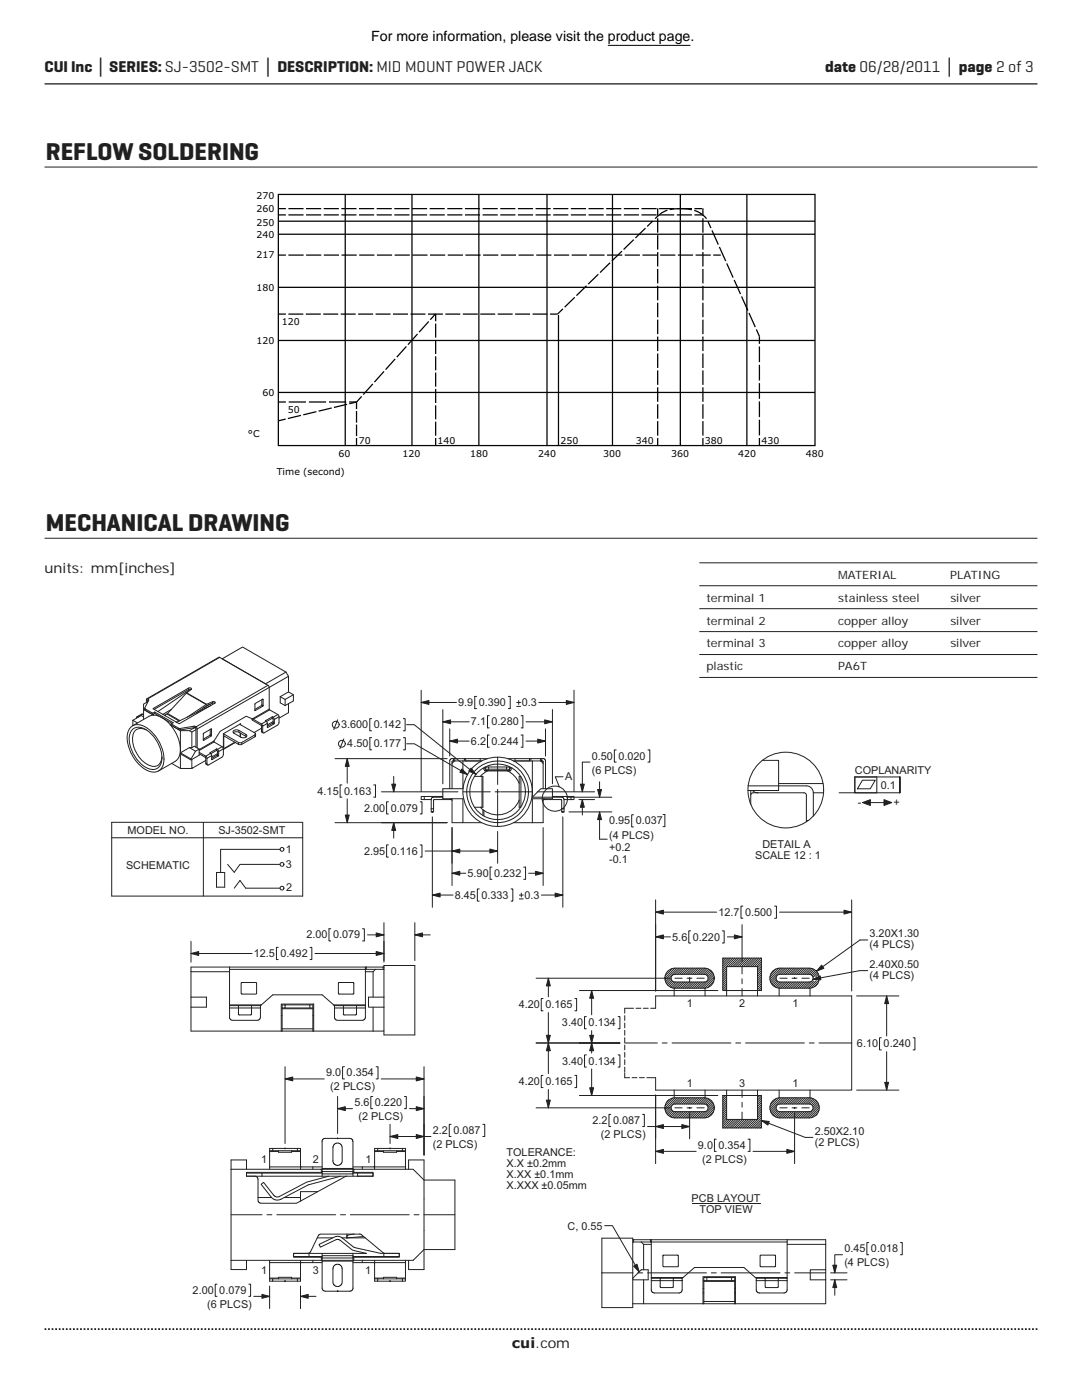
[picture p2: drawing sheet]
<svg xmlns="http://www.w3.org/2000/svg" width="216mm" height="279mm" viewBox="0 0 216 279" stroke-linecap="round" stroke-linejoin="round" font-family="sans-serif">
<path d="M8.9 16.7h198.1" fill="none" stroke="#231f20" stroke-width=".26"/>
<path d="M8.9 265.3h198.1" fill="none" stroke="#231f20" stroke-width=".35" stroke-dasharray=".4 .4 .4 .4 .4 .4" stroke-dashoffset=".7" stroke-linecap="butt"/>
<g fill="none" stroke="#231f20" stroke-width=".2">
<path d="M8.9 33.3h198.1M29.5 139.5l.1 .1M29.5 139.5l-.3 .1v.6M29.5 139.9v.2M29.5 139.8v.1M29.5 139.8l.1 .1M29.6 139.6l.1 .1-.8 1.6v.2M29.6 139.6v.2M37.2 138.3l3.9 2.3M37.2 138.3l-3.8 4.1M37.3 138.3l.9-.7a.3 .3 0 0 0-.2-.4 .3 .3 0 0 0-.4 .1l-7.1 4.1 5.3 3 7.2-4.2-.5-.2-1.3 .6M37.3 138.3l3.9 2.3"/>
<path d="M37.3 138.3h-.1M37.6 137.3v.3l-6.8 4M38 137.7v-.1l-6.5 4.4M38.1 137.6h-.5M43.8 131.2l-14.3 8.3M43.8 131.2l9.7 5.6M43.8 131.2h-.1l-14.4 8.3M44.3 131.5l4.1-2.4 8.7 5M52.3 139.6v1.1M52.4 139.5l.1 .1M52.4 139.5l-1.5 1v1.3M52.5 139.6v1.2"/>
<path d="M53.5 136.8l-14.4 8.3M53.5 136.8l.2 .4-14.4 8.3M55.9 139v1.3l1 .5M55.9 139l1 .6M56.9 139.6v1.2M57.1 134.1l-4.1 2.4M57.1 134.1l.5 .9M57.6 135l-3.9 2.2v4.3M57.6 135v3.1M57.6 138.1l.9 .5v1.3l-1.6 .9M57.6 138.1l-1.7 .9M58.5 138.6l-1.6 1"/>
<path d="M26.1 145.2a2.54 2.54 0 0 1 3.4 .2 7.5 7.5 0 0 1 3.1 7.1 2.12 2.12 0 0 1-3.5 1.1 7.7 7.7 0 0 1-3.6-7.3zM26.5 143.7v1.1M26.5 143.7l.9 .6M26.5 145.5a2.5 2.5 0 0 1 3.2 .5 6.7 6.7 0 0 1 2.5 6.2 2.04 2.04 0 0 1-3.4 .8 6.7 6.7 0 0 1-2.8-6.6zM27.5 143.1h-.2l-.1 .2M27.5 143.1h.1M28.4 142.5l-1.1 .6M28.4 142.5l.2 .1M28.4 142.5l-.9 .6M28.6 141.6l2 1.1M28.6 143.1l-.4-.3-1.7 .9M28.9 141.4v.3"/>
<path d="M28.9 141.5l1.6 .8M28.9 141.5v.2l1.6 .9 .4-.2M29.2 145.7a1.76 1.76 0 0 0-1.9-.1 1.76 1.76 0 0 0-.9 1.7 6 6 0 0 0 3.9 5.6 1.73 1.73 0 0 0 2-1.9M29.5 140l-.9 .5v3.1M30.5 142.3v.3M30.6 142.7a4.8 4.8 0 0 1 3.4 2M30.6 142.7l-.8 .2-3.4 2M30.9 142.1l3.7 2.1-.4 .3M30.9 142.1l-.4 .2M30.9 142.1v.3l1.4 .8M32.3 143.2l2 1.2M32.9 142.7v.1"/>
<path d="M33.3 142.5l2.5 1.4M33.3 142.5l-.4 .2 .1 .2M33.4 142.4l2.5 1.4M33.4 142.4l-.1 .1M34 144.7l2 1.1M34 144.7a7 7 0 0 1 1.8 6.1l-.4 .8-.5 .4-3.3 1.9M34.2 144.5v.3l1.5 .8M34.2 144.5l1.5 .9M34.2 141.6l-1.7 1M34.3 152.4l1.7 1M35 144l.3 .1M35.7 145.4v.2"/>
<path d="M35.7 145.6l.2 .1M35.7 145.4h.2M35.9 145.4v.3M36 153.4h2.3M36 150.2l2.1 1.3M37.8 145.8h-1.8v4.4M37.8 149.2h.5M37.8 149.2l-1.8 1M37.8 145.8l.5 .3M37.8 149.2l1.2 .7-.9 1.6M38.1 151.7l-2.1-1.3v3M38.3 146.1v3.1"/>
<path d="M38.3 149.2l.5-.3 .9 .6M38.3 151.6v1.8l2.8-1.6M38.7 144.9v.3M38.7 145.2l-2.8 .5M38.7 144.9l-2.8 .5M38.7 145.2l.3 .1M38.7 144.9l.3 .1M38.8 145.2l-1 .6M38.9 145.3l.2 .1v3.7M38.9 145v.3M38.9 145l.2 .1M39.1 145.6l-.8 .5"/>
<path d="M39.1 145.1l.2 .4M39.3 145.5v3.8M39.7 149.5v1.2l-1.6 1v-.2M39.7 149.5l-.7 .4M39.7 150.4l1.3 .8 .1 1.1M39.7 150.1l1.4 .8M40.6 147.7v.1M40.7 141.2l.2 .2M41.1 150.9l.2 .4M41.1 152.3l.2 .2M41.1 152.3l.3 .4M41.1 140.6l-3.7 2.5"/>
<path d="M41.2 140.6h-.1M41.3 151.3v1.2M41.7 140.6l-1 .6M41.9 140.5l.2 .3M41.9 140.9l-6.7 3.3M41.9 146.8l.2 .1M41.9 146.8l-1.3 .7M42 146.6l.2 .2M42 145.6v1M42 146.6l-.1 .2M42.1 145.5h.1M42.1 145.5l-1.5 .9v1.4l1.6-1"/>
<path d="M42.2 145.5v1.3M42.2 151.6h.1M42.2 150.8l-.2-.4-.9 .5M42.2 150.8v.7M42.2 150.8l-.9 .5M42.4 140.3h.5M42.4 140v.3M42.4 140.3l-1.1 .5-2.1 1.4M42.7 148.1l-3 1.7M42.7 147.9l-3 1.7M42.7 148.1l1.6 .9M42.8 140.3h.1"/>
<path d="M43.2 149.5l-1.4 .8 .2 .1M43.2 149.5l.2 .1M43.2 149.5v.3M43.2 149.8l-1.1 .6M43.2 149.8l.2 .1v.7M43.3 150.7l.2 .2M43.3 150.7l-1.1 .7M43.4 150.4l-1.2 .7M43.4 150.6l-.1 .1M43.4 150.6l.2 .1M43.4 149.6l.2 .4M43.6 150v.9l-1.4 .6"/>
<path d="M44.3 149l-.9 .6M44.3 149l.3 .4M44.6 146.4l3 1.8M44.6 149.4v1.2l-.3 .5-2.7 1.6h-.2l-.1-.2M44.6 149.4l-1 .6M44.7 147v2.4M44.7 146.9v.1M44.7 146.9l2.9 1.7M46.9 148.1l-2.2 1.3M47 148.2l-2.4 1.4 .1-.2M47.6 148.2v.4M47.6 148.2h.6"/>
<path d="M47.7 145.8l-.2-.1a.89 .89 0 0 0-1 .3l.1 .3 1.5 .8a.7 .7 0 0 0 1.1-.4l-.1-.1M47.7 145.8l1.4 .8M47.7 145.8v.3l1.4 .9M47.7 146.1l-.7-.1-.4 .2M47.8 144.5l3.1 1.8 .1 .2-.1 .2M47.9 146.3v.7M48 144.6v-.2l-3.4 2v3.1M48 146.3v.8M48.2 148.2v.4h-.6M49.1 146.6v.4h.1M50.2 143.4l.2 .4 1.7 1 .1 1.1M50.4 143.5h.1"/>
<path d="M50.4 143.5l-1.3-.6-5.2 3.1-1.2 2.1M50.5 143.5l1.7 1M50.9 146.7l-2.7 1.5M50.9 141.8h.1M50.9 147l-2.7 1.6M50.9 146.7v.3M51 146.5l-.1 .5M52.2 145.3l-1.5 .9M52.2 145.9l.3 .4M52.2 140.8l.2 .2M52.2 140.8l-1.3 .8M52.2 144.5l.9-.5 .2 .3-.9 .6z"/>
<path d="M52.2 145.9l.2 .2M52.3 140.7l-.1 .1M52.3 140.7l.2 .1M52.4 141l-1.5 .8M52.4 144.9v1.2M52.5 140.8l-.1 .2M53.3 145.1l.1 .1M53.7 141.5l.1 .2M53.7 141.5l-3.3 2M54.3 143.3l.2 .2v.7M54.3 143.3l-1.1 .7M54.3 143.1v.2"/>
<path d="M54.3 143.1l-1.4 .8 .2 .1M54.3 143.1l.2 .1M54.4 144.3l.3 .2M54.4 144.3l-1.1 .7M54.5 144l-1.2 .7M54.5 144.2l-.1 .1M54.5 144.2l.2 .1M54.5 143.2l.2 .4M54.7 143.6v.8l-1.3 .8-.1-.8M55.4 142.6l.3 .4M55.4 142.6l-1.6-.9-3.3 1.8M55.4 142.6l-.9 .6"/>
<path d="M55.7 143v1.2l-.3 .5-2.7 1.6h-.2l-.1-.2M55.7 143l-1 .6M57.6 140.4v1.8l-1.9 1.1M84.7 159h3.7M84.7 159h-.7v.6h.7M84.7 159.6h1.3M84.7 159v.6M86 159.6v1.8M88.4 159.1h-2l-.3 .2-.1 .3M90.1 159.4l-.4 .2M90.2 159.4v4.8h5.9M90.2 159.7l-.1-.1h-3.5l-.1 1.8h-.5"/>
<path d="M90.5 151.4h-.5l-.3 .3v5.7M90.5 151.4h.3M90.5 151.4v.5M90.7 151.9l-.5 .4M90.8 151.4h1.9M90.8 151.4v.5M92.4 151.9v5.5h-4v2h4v4.8M92.9 151.4h-.2v.5M92.9 151.4v.5M92.9 151.4h4.4M94.7 154.9h1.7v6.2h-1.7M95.8 151.4v.5"/>
<path d="M96.1 151.9h-5.9v5.5M96.2 154.9v6.2M96.4 153.3l.4 .5M96.7 153.2l.1 .1M96.8 153.3h.1M96.8 153.8h5M96.9 153.2l-.1 .1M96.9 153.6l-.1 .2M97.3 153.8l-1.4 1.1M97.5 153.1h3.6M97.5 153.5l-.6 .1M97.5 153.5h3.6"/>
<path d="M97.5 153.5v-.4h-.4l-.2 .1v.4M101.1 153.5l.6 .1M101.2 153.8a4.6 4.6 0 0 1 2.4 2.5M101.3 151.4h4.4M101.7 153.6l.1 .2h-5M101.7 153.2l.1 .1M101.7 153.2l-.6-.1v.4M101.7 153.2v.4M101.8 153.3h.1M101.9 153.2l-.1 .1M102.2 153.3l-.4 .5M102.5 151.9h3.7"/>
<path d="M102.8 151.4v.5M103.6 159.7a4.6 4.6 0 0 1-7 2M103.9 154.9h-.3v6.2h.3M103.9 155v6M105.7 151.4h.2M105.7 151.4v.5M105.9 151.4h1.9M105.9 151.4v.5M106.2 159.1l1.7-1.7h2.3v2h-4v4.8M106.2 158v1.1M106.2 159.1h6l.3 .2v.3M107.8 151.4h.3"/>
<path d="M107.8 151.4v.5M107.9 151.9l.5 .4M107.9 151.9h-1.7v6.1M108.1 151.9l.3 .1v5.4M108.1 151.4l.5 .1 .2 .4v5.5M108.1 151.4v.5h-.2M108.4 159.4v4.8h-5.9M108.4 159.7l.1-.1h3.5l.1 1.8M108.5 159.4l.3 .2M110.2 159h3.7M112.5 159.6v1.8M112.5 159.6h1.4"/>
<path d="M113.9 159h.6v.6h-.6zM149.3 156.8h11.6a1.39 1.39 0 0 1 1.4 1.4M149.8 158.7l.2-.4 .3-.1 10.4 .1 .2 .4v5.3M149.8 157.8v2.7M150.2 157.8l.5 .3 .5 .1M152.1 151.7h3.3v6.1h-6.2M155.4 156.4h8.8M162.3 158.2h2M162.3 158.2v4.7M22.3 164.1h38.1v14.7h-38.1zM22.3 167.2h38.1M40.6 164.1v14.7"/>
<path d="M43.2 174.1h1.6v3h-1.6zM46.7 177.3l1.2-1.6 1.1 1.6h6.9M55.9 169.5h-11.9v4.6M55.9 172.5h-8l-1.2 1.6-1.3-1.6M86 161.4v.6h.5v-.6M95.9 161.1l.5 .5M96.4 161.6l.2 .2v1M96.4 161.6v1.1M112.1 161.4v.6h.4v-.6M112.1 161.4h.4M130.8 179.6v18.2M160.9 163.8h.4"/>
<path d="M169.9 179.6v18.2M38.1 193.9h7.7M38.1 199h3.1v2h-3.1M45.8 193.5h30.8M45.8 193h27.1v7.7M45.8 193v.5M45.8 193.5v7.2M45.8 193h-7.7v12.8h36.3M48.2 196.1h2.9v2.3h-2.9zM67.5 196.2l.1 2.2 3-.1-.1-2.2h-2.9l-.1 .1M72.9 193.9h1.5M72.9 193h3.5"/>
<path d="M73.1 193v.5M74.4 193.9v5.1M74.9 193.5l-.5 .4M76.4 193h.2M76.4 193v.5M76.6 199h-3.1v2h3.1M107 195.2h26.7M108.4 199.3h-.4v2.4h.4M109.4 195.2v3.7M114.7 199.3h.4v2.4h-.4M115.6 197.7h27.6M118.1 197.7v4.8"/>
<path d="M130.8 182h12.2M130.8 187h3M132.6 195.2l.1 .1M132.7 195.2v.1M132.7 195.2l-.1 .1M133.2 193.9l.5-.4 1-.3h5.8a2 2 0 0 1 2 2 2 2 0 0 1-2 2h-5.8a2 2 0 0 1-1.9-1.2 2 2 0 0 1 .4-2.1zM133.9 195.3l-.9 .9M134 195.6l-.9 .9M134.1 194.7l.6-.3h5.8a.77 .77 0 0 1 .8 .8 .77 .77 0 0 1-.8 .8h-5.8a.77 .77 0 0 1-.7-.5 .77 .77 0 0 1 .1-.8zM134.2 193.3l-1.5 1.4M134.2 195.8l-.8 .9M134.5 196l-.9 .9"/>
<path d="M134.5 197.2v1.6M134.7 195.2h1.4M134.7 193.2l-2 2M134.9 196l-1 1M135.1 193.2l-2.4 2.4M135.4 196l-1.2 1.2M135.5 193.2l-2.7 2.7M135.8 196l-1.2 1.2M136 193.2l-1.3 1.2M136.2 196l-1.2 1.2M136.4 193.2l-1.2 1.2M136.7 196l-1.3 1.2"/>
<path d="M136.8 193.2l-1.2 1.2M137.1 195.2h1M137.1 196l-1.2 1.2M137.3 193.2l-1.3 1.2M137.5 196l-1.2 1.2M137.6 195.2l.1 .1M137.6 195.2v.8M137.7 195.2l-.2 .1M137.7 193.2l-1.2 1.2M137.8 185.8h-.4v2.4h.4M138 196l-1.3 1.2M138.1 193.2l-1.2 1.2"/>
<path d="M138.4 196l-1.2 1.2M138.6 193.2l-1.3 1.2M138.8 196l-1.2 1.2M139 193.2l-1.2 1.2M139.1 195.2h1.4M139.2 196l-1.2 1.2M139.4 193.2l-1.2 1.2M139.7 196l-1.2 1.2M139.9 193.2l-1.3 1.2M140.1 196l-1.2 1.2M140.3 193.2l-1.2 1.2M140.6 196l-1.3 1.2"/>
<path d="M140.7 197.2v1.6M140.7 193.2l-1.2 1.2M141.1 193.3l-1.2 1.1M141.4 193.4l-1 1M141.7 193.6l-1 .9M141.9 193.8l-.9 .8M142.1 194l-.9 .9M142.3 194.2l-1 1M142.4 194.6l-2.6 2.6M142.4 195.8l-1.3 1.3M142.5 195.2h.1M142.5 195.2l.1 .1"/>
<path d="M142.5 194.9l-2.3 2.3M142.5 195.2l-1.9 2M142.6 195.2l-.1 .1M144.1 185.8h.4v2.4h-.4M144.2 191.2h7.7v6.5h-7.7zM144.5 191.2l-.3 .2M144.9 191.2l-.7 .7M145 193.3l-.8 .7M145 193.7l-.8 .8M145 194.1l-.8 .8M145 194.6l-.8 .7M145 195l-.8 .8"/>
<path d="M145 195.4l-.8 .8M145 195.9l-.8 .7M145 196.3l-.8 .8M145 196.7l-.8 .8M145 197.2l-.5 .5M145 197.6l-.1 .1M145 198.8v-5.9h6.2v5.9M145.1 187h3M145.3 191.2l-1.1 1.1M145.8 191.2l-1.6 1.5M146.2 191.2l-2 2M146.6 191.2l-2.4 2.4"/>
<path d="M147.1 191.2l-1.7 1.7M147.5 191.2l-1.7 1.7M147.9 191.2l-1.7 1.7M148.1 184.5v7.4M148.1 192.9v1.5M148.1 195.3v1M148.1 197.3v1.5M148.2 180.8h-.3v2.5h.3M148.3 191.2l-1.6 1.7M148.8 191.2l-1.7 1.7M149.2 191.2l-1.7 1.7M149.6 191.2l-1.6 1.7"/>
<path d="M150.1 191.2l-1.7 1.7M150.5 191.2l-1.7 1.7M150.9 191.2l-1.7 1.7M151.4 191.2l-1.7 1.7M151.8 191.2l-1.7 1.7M151.9 191.5l-1.4 1.4M151.9 192l-.9 .9M151.9 192.4l-.8 .8M151.9 192.8l-.8 .8M151.9 193.3l-.8 .7M151.9 193.7l-.8 .8M151.9 194.1l-.8 .8"/>
<path d="M151.9 194.6l-.8 .7M151.9 195l-.8 .7M151.9 195.4l-.8 .8M151.9 195.8l-.8 .8M151.9 196.3l-.8 .7M151.9 196.7l-.8 .8M151.9 197.1l-.5 .6M151.9 197.6l-.1 .1M154.1 193.9l.5-.4 1-.3h5.9a2 2 0 0 1 2 2 2 2 0 0 1-2 2h-5.9a2 2 0 0 1-1.8-1.2 2 2 0 0 1 .3-2.1zM154.6 180.8h.3v2.5h-.3M154.8 193.4l-1 1M154.9 195.1l-1.1 1"/>
<path d="M154.9 195.5l-.9 .9M155 194.7l.6-.3h5.9a.77 .77 0 0 1 .7 .8 .77 .77 0 0 1-.7 .8h-5.9a.77 .77 0 0 1-.7-.5 .77 .77 0 0 1 .1-.8zM155.1 195.7l-.9 .9M155.3 195.9l-.9 .9M155.4 193.2l-1.8 1.8M155.5 197.2v1.6M155.5 182h14.4M155.6 195.2h1.5M155.7 196l-1 1M155.9 193.2l-2.3 2.2M156.1 196l-1.1 1.1M156.3 193.2l-2.6 2.6"/>
<path d="M156.5 196l-1.2 1.2M156.7 193.2l-1.2 1.3M157 196l-1.3 1.2M157.1 193.2l-1.2 1.2M157.4 196l-1.2 1.2M157.6 193.2l-1.3 1.2M157.8 196l-1.2 1.2M158 193.2l-1.2 1.2M158 195.2h1M158.3 196l-1.3 1.2M158.5 193.2l-1.3 1.2M158.5 195.2l.1 .1"/>
<path d="M158.5 195.2v.1M158.6 195.2l-.1 .1M158.7 196l-1.2 1.2M158.9 193.2l-1.2 1.2M159.1 196l-1.2 1.2M159.3 193.2l-1.2 1.2M159.6 196l-1.3 1.2M159.7 193.2l-1.2 1.2M160 196l-1.2 1.2M160 195.2h1.5M160.2 193.2l-1.3 1.2M160.4 196l-1.2 1.2"/>
<path d="M160.6 193.2l-1.2 1.2M160.9 196l-1.3 1.2M161 193.2l-1.2 1.2M161.3 196l-1.2 1.2M161.5 193.2l-1.3 1.2M161.6 197.2v1.6M161.8 195.9l-1.3 1.3M161.9 193.3l-1.2 1.1M162.2 193.3l-1.1 1.1M162.2 195.5h.1M162.3 195.8l-1.4 1.4M162.5 193.5l-1 .9"/>
<path d="M162.8 193.7l-.9 .9M162.9 195.7l-1.5 1.5M163 193.9l-.9 .9M163.1 194.1l-.9 .9M163.2 196.3l-.7 .6M163.3 194.4l-.5 .5M163.4 195.6l-1.6 1.6M163.4 194.7l-.1 .1M170.9 198.8h8.5M176.9 198.8v7.9M45.8 200.7v.5M45.8 201.2h6.2"/>
<path d="M45.8 200.5h6.3l-.1 .2M45.8 201.2v1.9l.2 .4 .4 .1h5.2l.4-.5v-1.9M47.6 200.7h2.6M50.2 200.7v1.7l-.2 .2-2.4-.1v-1.8h-1.8M50.2 200.7h1.8v.5M52.1 200.5l2.3-2h9.9l2.3 2M56.1 205.8v-5.4h6.5v5.4M56.1 202.7h.2M56.3 200.5h.6v.7h-.6zM56.3 201.3h6.1M56.3 205.3h6.1M56.3 205.3v.5"/>
<path d="M56.3 201.2v4.1M56.9 200.5h4.9v.7M56.9 201.2h4.9M61.8 200.5h.6v4.8M61.8 201.2h.6M62.4 205.3v.5M62.4 202.7h.2M66.6 200.5l.2 .2M66.6 200.5h6.3M66.8 200.7h1.7v1.7M66.8 200.7v.5M66.8 201.2h6.1"/>
<path d="M66.8 201.2v1.9l.2 .4 .4 .1h5.1l.4-.5v-1.9M68.5 200.7h2.6M71.1 200.7v1.8l-2.4 .1-.2-.2M71.1 200.7h1.8v.5M74.4 201v4.8M76.6 201v-8.3h6.2v13.8h-6.2v-.7M76.6 201v4.8h-2.2M107 208.2h16.7M108.4 214.6h-.4v2.5h.4M109.4 202.1v12.2M109.4 217.4v3.7M114.7 214.6h.4v2.5h-.4"/>
<path d="M115.6 218.6h27.6M117 202.9h-.4v2.4h.4M117 210.5h-.4v2.5h.4M118.1 205.7v4.5M118.1 213.3v5.3M123.3 202.9h.4v2.4h-.4M123.3 210.5h.4v2.5h-.4M124.7 208.2h6.5M124.7 202.7v1M124.7 204.2v.9M124.7 205.6v1M124.7 207.1v1"/>
<path d="M124.7 208.6v.9M124.7 210v1M124.7 211.5v1M124.7 213v.9M124.7 214.1v1h.9M126.1 215.1h1M126.4 201.2h-1.7v1M126.9 201.2h1M127.6 215.1h1M128.4 201.2h1M129.8 201.2h1M130.8 218.5v13.7"/>
<path d="M130.8 201.2v-2.4h39.1v18.8h-39.1v-2.5h-1.7M132.1 208.2h1M133.2 219.8l.5-.4 .6-.3h6.2a2.01 2.01 0 0 1 2 2 2.01 2.01 0 0 1-2 2h-5.8a2.01 2.01 0 0 1-1.9-1.2 2.01 2.01 0 0 1 .4-2.1zM133.5 219.5l-.4 .4M134.1 208.2h11.7M134.3 219.1l-1.6 1.6M134.5 217.6v1.5M134.7 219.1l-2 2.1v-.2M135.2 219.1l-2.5 2.4M135.6 219.1l-1.4 1.4M136 219.1l-1.2 1.2M136.5 219.1l-1.3 1.2"/>
<path d="M136.9 219.1l-1.2 1.2M137.3 219.1l-1.2 1.2M137.8 219.1l-1.3 1.2M138.2 219.1l-1.2 1.2M138.6 219.1l-1.2 1.2M139.1 219.1l-1.3 1.2M139.5 219.1l-1.2 1.2M139.9 219.1l-1.2 1.2M140.4 219.1l-1.3 1.2M140.7 217.6v1.5M140.8 219.1l-1.2 1.2M141.1 219.2l-1.1 1.1"/>
<path d="M141.4 219.3l-1 1M141.7 219.5l-.9 .9M141.9 219.7l-.8 .8M142.1 219.9l-.9 .9M144.3 218.6l-.1 .1M144.7 218.6l-.5 .5M145 218.8l-.8 .7M145 219.2l-.8 .8M145 219.6l-.8 .8M146.8 208.2h1M148.1 217.6v1.4M148.1 220v1"/>
<path d="M148.8 208.2h11.7M151.2 217.6v5.8h-6.2v-5.8M151.2 218.6l-.1 .1M151.6 218.6l-.5 .5M151.9 218.8l-.8 .7M151.9 219.2l-.8 .8M151.9 219.6l-.8 .8M154.1 219.8l.5-.4 .7-.3h6.2a2.01 2.01 0 0 1 2 2 2.01 2.01 0 0 1-2 2h-5.9a2.01 2.01 0 0 1-1.8-1.2 2.01 2.01 0 0 1 .3-2.1zM154.9 219.2l-1.2 1.2M155.5 217.6v1.5l-1.9 1.8M155.9 219.1l-2.3 2.3M156.3 219.1l-2.6 2.6"/>
<path d="M156.8 219.1l-1.3 1.2M157.2 219.1l-1.2 1.2M157.6 219.1l-1.2 1.2M158.1 219.1l-1.3 1.2M158.5 219.1l-1.2 1.2M158.9 219.1l-1.2 1.2M159.4 219.1l-1.3 1.2M159.8 219.1l-1.2 1.2M160.2 219.1l-1.2 1.2M160.7 219.1l-1.3 1.2M161.1 219.1l-1.2 1.2M161.5 208.2h1"/>
<path d="M161.5 219.1l-1.2 1.2M161.6 217.6v1.5M161.9 219.1l-1.2 1.2M162.2 219.3l-1 1M162.5 219.4l-.9 .9M162.8 219.6l-.9 .9M163 219.8l-.9 .9M163.4 208.2h6.5M170.9 217.6h8.5M175.9 207.1h-.4v2.4h.4M176.9 209.9v7.7M182.2 207.1h.4v2.4h-.4"/>
<path d="M46.1 233.4h18v.6h-14.9v.7h1.8l.4 .4 .1 4.5 .3 .4 7.2 .1 9.9-5.3 5.5-.1v-.7h-3.8v-.6h11.8l2.2 2.1v17.9h-3.1v-1.9M49.2 233.4v-1.9h-3.1v21.9h3.1v-1.9M51.5 239h2.7M52.3 234.1v.6M53.8 229.7h.6M53.8 229.7v.1M53.8 232.9h6.2v.5M53.8 232.9v.5M53.8 229.8h1.8M53.8 229.8v3.1M54.4 229.2h-.6v.5M54.4 229.2v.5"/>
<path d="M54.4 229.2h4.9M54.4 229.7h4.9M55.6 229.7v.1M56.7 239h3.3v.7M58.2 229.7v.1h1.8M58.2 229.8v.2h-2.6v-.2M59.3 229.2h.7v.5M59.3 229.7h.7M59.3 229.2v.5M60 229.7v.1M60 229.8v3.1M60 232.7l.1 .2h4.2"/>
<path d="M62.4 232.9v.5M63.4 237.8h-3.4v1.2M64.1 234h.2M64.1 233.4h6.5M64.3 234.3h6.1M64.3 233.8h6.1M64.3 234.3v.4M64.3 233.8v.5M64.3 233.2h6.1M64.3 233.2v.6M64.3 227.8v5.4M64.3 234.1h-15.1v.6h20"/>
<path d="M65.6 234.7l-4.2 1.2-6.1 3-.7-.3-2-2.6-.5 .4 2 2.5M66.7 228.4l.4-.3h.5l.4 .3 .3 .5v2.9l-.2 .5-.6 .3-.7-.2-.4-.6v-2.9zM68 234.7l-6.5 1.8-5.6 2.9h-1l-.8-.5M69.8 227.2l.4 .2 .2 .4v5.4M69.8 227.2h-5.1l-.3 .2-.1 .4M70.4 234.3v.4M70.4 233.8v.5M70.4 233.2v.6M70.4 234.1h4v.6h-3v-.6M70.4 234h.2M70.4 232.9h1.9M74.7 229.7h.7"/>
<path d="M74.7 229.8v3.1M74.7 229.7v.1M74.7 232.9v.5M74.7 232.9h6.2M74.7 229.8h1.8M74.7 232.7l-.1 .2h-2.3v.5M75.4 229.2h-.7v.5M75.4 229.2v.5M75.4 229.2h4.9M75.4 229.7h4.9M76.5 229.7v.1M79.1 229.8v.2h-2.6v-.2"/>
<path d="M79.1 229.7v.1h1.8M80.3 229.2v.5h.6M80.3 229.2h.6v.5M80.9 229.8v3.1M80.9 229.7v.1M80.9 232.9v.5M81.5 233.4v-1.9h3.1v4h6.2v13.9h-6.2l-2.2 2.1h-36.3M107 221.1h26.7M121.9 222.4h-.4v2.4h.4M128.2 222.4h.4v2.4h-.4M129.2 224.8h8.4M130.8 229.8h8.1"/>
<path d="M132.6 221l.1 .2M132.7 221l-.1 .2M133.9 221.2l-.9 1M134 221.5l-.8 .9M134.1 220.6l-1.3 1.3M134.1 220.6l.6-.3h5.8a.77 .77 0 0 1 .8 .8 .77 .77 0 0 1-.8 .8h-5.8a.77 .77 0 0 1-.7-.5 .77 .77 0 0 1 .1-.8zM134.2 221.7l-.8 .9M134.6 221.9l-1 .9M134.7 221.1h1.4M135 221.9l-1.1 1M135.4 221.9l-1.2 1.1M135.9 221.9l-1.3 1.2"/>
<path d="M136.3 221.9l-1.2 1.2M136.7 221.9l-1.2 1.2M137.1 221.1h1M137.1 221.9l-1.2 1.2M137.6 221l.1 .2M137.6 221.9l-1.3 1.2M137.6 221v.2M137.6 222.1v5.2M137.6 221l-.1 .2M138 221.9l-1.2 1.2M138.4 221.9l-1.2 1.2M138.9 221.9l-1.3 1.2"/>
<path d="M139.1 221.1h1.4M139.3 221.9l-1.2 1.2M139.7 221.9l-1.2 1.2M140.2 221.9l-1.3 1.2M140.6 221.9l-1.2 1.2M142.3 220.2l-1 1M142.4 221.8l-1.2 1.2M142.4 220.5l-2.6 2.6M142.5 221.1h.1M142.5 221l.1 .2M142.5 220.8l-2.3 2.3M142.5 221v.2"/>
<path d="M142.5 221.2l-1.8 1.9M142.6 221l-.1 .2M142.9 227.4h-.3v2.4h.3M145 220.1l-.8 .7M145 220.5l-.8 .8M145 220.9l-.8 .8M145 221.4l-.8 .7M145 221.8l-.8 .8M145 222.2l-.8 .8M145 222.7l-.8 .7M145 223.1l-.8 .8M145.1 223.4l-.9 .9"/>
<path d="M145.6 223.4l-1.4 1.3M146 223.4l-1.7 1.7M146.4 223.4l-1.7 1.7M146.8 223.4l-1.7 1.7M147.3 223.4l-1.7 1.7M147.7 223.4l-1.7 1.7M148.1 221.9v1.5M148.1 223.4l-1.6 1.7M148.6 223.4l-1.7 1.7M149 223.4l-1.7 1.7M149.3 227.4h.3v2.4h-.3M149.4 223.4l-1.7 1.7"/>
<path d="M149.9 223.4l-1.7 1.7M150.3 229.8h8.2M150.3 223.4l-1.7 1.7M150.7 223.4l-1.7 1.7M151.9 224l-1.1 1.1M151.9 220.1l-.8 .7M151.9 220.5l-.8 .8M151.9 220.9l-.8 .8M151.9 221.4l-.8 .7M151.9 221.8l-.8 .7M151.9 222.2l-.8 .8M151.9 222.6l-2.4 2.5"/>
<path d="M151.9 223.1l-2 2M151.9 223.5l-1.6 1.6M151.9 224.4l-.7 .7M151.9 224.8l-.3 .3M151.9 225.1v-6.5h-7.7v6.5h7.7M154.8 221l-.9 1M154.9 221.4l-.9 .9M155 220.6l.6-.3h5.9a.77 .77 0 0 1 .7 .8 .77 .77 0 0 1-.7 .8h-5.9a.77 .77 0 0 1-.7-.5 .77 .77 0 0 1 .1-.8zM155.1 221.6l-.9 .9M155.4 221.8l-1 .9M155.6 221.1h1.5M155.7 221.9l-1 1"/>
<path d="M156.2 221.9l-1.2 1.1M156.6 221.9l-1.2 1.2M157 221.9l-1.2 1.2M157.5 221.9l-1.3 1.2M157.9 221.9l-1.2 1.2M158 221.1h1M158.3 221.9l-1.2 1.2M158.5 221l.1 .2M158.5 221v.2M158.5 222.1v10.1M158.6 221l-.1 .2M158.8 221.9l-1.3 1.2"/>
<path d="M159.2 221.9l-1.2 1.2M159.6 221.9l-1.2 1.2M160 221.1h1.5M160.1 221.9l-1.3 1.2M160.5 221.9l-1.3 1.2M160.9 221.9l-1.2 1.2M161.4 221.9l-1.3 1.2M162 221.7l-1.4 1.4M163 222.3l-.3 .4M163.2 220l-1 1M163.3 220.3l-1.2 1.3M163.4 220.7l-2.4 2.4"/>
<path d="M163.4 221.5l-1.5 1.6M163.5 221l-2.1 2.1M53.8 255.2h.6M53.8 255.2v.5h.6v-.5M53.8 255.1h1.8v.1M53.8 255.1v.1M53.8 251.5v.5M53.8 252v3.1M53.8 252h6.2M54.4 255.7h4.9M54.4 255.2h4.9M58.2 255.1v-.2h-2.6v.2"/>
<path d="M58.2 255.1v.1M58.2 255.1h1.8M59.3 255.2h.7M59.3 255.2v.5M60 255.2v.5h-.7M60 251.5v.5M60 252v3.1M60 255.1v.1M61.7 250.1v.7M62.4 251.5v.5h-2.3l-.1 .1M62.4 252h1.9M63.3 247h3.1"/>
<path d="M64.1 250.9h.2M64.1 250.9v.6M64.3 250.1h-5.7v.7h5.7M64.3 251.1h6.1M64.3 251.1v6.1l.2 .3 .4 .2M64.3 251.7h6.1M66.7 252.6l.4-.3h.5l.4 .3 .3 .4v3l-.2 .4-.6 .3-.7-.1-.4-.6v-3zM68.3 247h.9M69.2 247h.1M69.2 246.3v.7M69.2 246.9v.2M69.3 247h3.6"/>
<path d="M70.4 251.1v6.1l-.1 .2-.5 .3h-4.9M70.4 250.6h-6.1v.5M70.4 250.1h-6.1v.5M70.4 250.1v.5M70.4 250.6v.5M70.4 250.8h9.3v-.7h-3.1v.7M70.4 250.9h.2M70.4 252h1.9M70.6 250.9v.6M70.6 250.9h9.1v-.8h-3.1l-4.5-3.7-.4-.1h-7.8l-.4 .3-1.7 3.4-.3 .1h-2.9v.8h5.5M70.7 246.3l-1.2 .2-.3 .4M70.8 249l-.3-.1-2.2-1.9-.8-.3-.7 .1-3.1 1.6 .2 .5 3.1-1.5h.5l3 2.1 2.6 .6h-2.7"/>
<path d="M70.8 249l5.2 1.1h.6M72.3 251.5v.5h2.3l.1 .1M72.6 246.8l-3.3 .2M74.7 255.2h.7M74.7 255.2v.5h.7v-.5M74.7 252v3.1M74.7 255.1h1.8v.1M74.7 255.1v.1M74.7 251.5v.5M74.7 252h6.2M75.4 255.7h4.9M75.4 255.2h4.9"/>
<path d="M79.1 255.1v-.2h-2.6v.2M79.1 255.1v.1M79.1 255.1h1.8M80.3 255.2h.6M80.3 255.2v.5M80.9 252v3.1M80.9 255.2v.5h-.6M80.9 255.1v.1M80.9 251.5v.5M126.3 255.1l1.7-1.7h1.3v2h-3zM126.3 247.4v-.3h-6.2v13.9h6.2v-5.6M126.4 247.4h-.1v.5"/>
<path d="M126.4 247.4h38.4v12.8h-38.5M126.4 247.4v.5M128 247.9h2v7.2M128 247.9l.4 .4M128 247.9h-1.7v7.2M128.4 248.3h1.6M128.4 248.3v5.1M128.4 255.4v4.8M129.8 247.4v.5M130 255h6.3l-.2 .1M130 247.4v.5h27.1M130 255.6v2l.2 .3 .4 .1h5.1l.4-.4v-2"/>
<path d="M130 255.1v.5h4.3v1.3h-2.5l-.1-1.8zM131.7 255.1h2.6M132.3 250.6l3-.1v2.3h-3zM134.3 255.1h1.8v.5h-1.8zM136.3 255l2.3-2h9.8l2.3 2M140.3 257.1h.1M140.3 258h.1M140.4 259.7v.5M140.4 255.7h6.2M140.4 255.6v4.1M140.4 259.7h6.2M140.4 255.6h.6"/>
<path d="M141 255h-.6v.6M141 255v.6M141 255h5M141 255.6h5M146 255h.6v.6h-.6zM146.6 259.7v.5M146.6 255.6v4.1M146.6 257.1h.1M146.6 258h.1M150.9 255.1l-.2-.1h6.4v.1M150.9 255.6v2l.2 .3 .4 .1h5.2l.3-.4 .1-2M150.9 255.6v-.5h1.8v1.8l2.4 .1 .2-.2v-1.7h1.8v.5"/>
<path d="M150.9 255.6h6.2M151.7 250.6v2.2l3-.1v-2.2h-2.9l-.1 .1M152.7 255.1h2.6M157.1 247.9v7.1M157.1 248.3h7.7M157.1 247.4v.5M164.8 253.4h-3.1v2h3.1M140.3 260.2v-5.4h6.4v5.4"/>
<circle cx="99.3" cy="158" r="5.5"/>
<circle cx="99.3" cy="158" r="6.9"/>
<circle cx="99.3" cy="158" r="6.2"/>
<circle cx="156.8" cy="157.7" r="7.6"/>
<circle cx="56.3" cy="169.5" r=".38"/>
<circle cx="56.3" cy="177.3" r=".38"/>
<circle cx="56.3" cy="172.5" r=".38"/>
</g>
<g fill="none" stroke="#010202" stroke-width=".25">
<path d="M55.5 38.8h107.1v50.1h-107.1zM68.9 38.8v50.1M82.2 38.8v50.1M95.6 38.8v50.1M109.1 38.8v50.1M122.2 38.8v50.1M135.7 38.8v50.1M149 38.8v50.1M55.5 50.9h1.5M55.5 42.9h1.5M55.5 41.6h1.5M55.5 44.1h107.1"/>
<path d="M55.5 57.3h107.1M55.5 46.7h107.1M130.2 44.1l-1.1 1.1M131.2 41.6v1.5M138.6 42.9h1.5M138.6 41.6h1.5M140.3 41.6v1.5M141.2 44.1l.7 1.4M142.3 50.9h1.5M55.5 78.3h107.1M55.5 67.9h107.1M55.5 62.7h1.5"/>
<path d="M72.2 79.1l-1 1.1M86.9 62.7l-1 1.1M86.9 62.6v1.5M111.4 62.9v26M112.3 61.6l-1 1.1h-1.5M150.9 65.7l.6 1.4v1.5M55.5 80.2h1.5M57 83.6l-1.5 .4M69.7 80.2h1.5M71.1 80.2v1.5M71.1 87.4v1.5M71.2 80.2l-1.5 .4"/>
<path d="M86.9 87.4v1.5M131.2 87.4v1.5M140.3 87.4v1.5M151.5 87.4v1.5"/>
</g>
<path d="M131.2 43.5v43.7M140.3 43.5v43.7M85.5 64.2l-13.2 14.7" fill="none" stroke="#010202" stroke-width=".25" stroke-dasharray="2.9 .5" stroke-linecap="butt"/>
<path d="M57.4 83.5l12.1-2.9" fill="none" stroke="#010202" stroke-width=".25" stroke-dasharray="2.7 .5" stroke-linecap="butt"/>
<path d="M57.6 80.2h11.8" fill="none" stroke="#010202" stroke-width=".25" stroke-dasharray="3.4 .6" stroke-linecap="butt"/>
<path d="M142.1 46l8.7 19.5M151.5 69.1v18.1" fill="none" stroke="#010202" stroke-width=".25" stroke-dasharray="3.1 .5" stroke-linecap="butt"/>
<path d="M128.8 45.5l-16.3 16M86.9 64.6v22.6" fill="none" stroke="#010202" stroke-width=".25" stroke-dasharray="2.8 .5" stroke-linecap="butt"/>
<path d="M57.5 42.9h80.8M57.5 41.6h80.8M57.5 50.9h84.6M130.7 43.6a5.7 5.7 0 0 1 5-2M141 43.6a6 6 0 0 0-5.3-2M57.5 62.7h52" fill="none" stroke="#010202" stroke-width=".25" stroke-dasharray="3 .5" stroke-linecap="butt"/>
<path d="M71.1 82v5.2" fill="none" stroke="#010202" stroke-width=".25" stroke-dasharray="2.3 .4" stroke-linecap="butt"/>
<path d="M130.8 229.8l1.6-.4v.8z" fill="#231f20"/>
<path d="M130.8 229.8l1.6-.4v.8z" fill="none" stroke="#231f20" stroke-width=".2"/>
<path d="M157 229.4l1.5 .4-1.5 .4z" fill="#231f20"/>
<path d="M157 229.4l1.5 .4-1.5 .4z" fill="none" stroke="#231f20" stroke-width=".2"/>
<path d="M130.8 182l1.6-.4v.8z" fill="#231f20"/>
<path d="M130.8 182l1.6-.4v.8z" fill="none" stroke="#231f20" stroke-width=".2"/>
<path d="M168.4 181.6l1.5 .4-1.5 .4z" fill="#231f20"/>
<path d="M168.4 181.6l1.5 .4-1.5 .4z" fill="none" stroke="#231f20" stroke-width=".2"/>
<path d="M109 206.6h.8l-.4 1.6z" fill="#231f20"/>
<path d="M109 206.6h.8l-.4 1.6z" fill="none" stroke="#231f20" stroke-width=".2"/>
<path d="M109.4 195.2l.4 1.6h-.8z" fill="#231f20"/>
<path d="M109.4 195.2l.4 1.6h-.8z" fill="none" stroke="#231f20" stroke-width=".2"/>
<path d="M109.4 208.2l.4 1.5h-.8z" fill="#231f20"/>
<path d="M109.4 208.2l.4 1.5h-.8z" fill="none" stroke="#231f20" stroke-width=".2"/>
<path d="M109 219.5h.8l-.4 1.6z" fill="#231f20"/>
<path d="M109 219.5h.8l-.4 1.6z" fill="none" stroke="#231f20" stroke-width=".2"/>
<path d="M130.8 187l1.6-.4v.8z" fill="#231f20"/>
<path d="M130.8 187l1.6-.4v.8z" fill="none" stroke="#231f20" stroke-width=".2"/>
<path d="M146.5 186.6l1.6 .4-1.6 .4z" fill="#231f20"/>
<path d="M146.5 186.6l1.6 .4-1.6 .4z" fill="none" stroke="#231f20" stroke-width=".2"/>
<path d="M118.1 197.7l.3 1.5h-.7z" fill="#231f20"/>
<path d="M118.1 197.7l.3 1.5h-.7z" fill="none" stroke="#231f20" stroke-width=".2"/>
<path d="M117.7 206.6h.7l-.3 1.6z" fill="#231f20"/>
<path d="M117.7 206.6h.7l-.3 1.6z" fill="none" stroke="#231f20" stroke-width=".2"/>
<path d="M118.1 208.2l.3 1.5h-.7z" fill="#231f20"/>
<path d="M118.1 208.2l.3 1.5h-.7z" fill="none" stroke="#231f20" stroke-width=".2"/>
<path d="M117.7 217.1h.7l-.3 1.5z" fill="#231f20"/>
<path d="M117.7 217.1h.7l-.3 1.5z" fill="none" stroke="#231f20" stroke-width=".2"/>
<path d="M136.1 224.4l1.5 .4-1.5 .4z" fill="#231f20"/>
<path d="M136.1 224.4l1.5 .4-1.5 .4z" fill="none" stroke="#231f20" stroke-width=".2"/>
<path d="M130.8 224.8l1.6-.4v.8z" fill="#231f20"/>
<path d="M130.8 224.8l1.6-.4v.8z" fill="none" stroke="#231f20" stroke-width=".2"/>
<path d="M176.9 198.8l.4 1.5h-.8z" fill="#231f20"/>
<path d="M176.9 198.8l.4 1.5h-.8z" fill="none" stroke="#231f20" stroke-width=".2"/>
<path d="M176.5 216h.8l-.4 1.6z" fill="#231f20"/>
<g fill="none" stroke="#231f20" stroke-width=".2">
<path d="M56.9 212.9v15.3M56.9 215.3h7.8M67.4 218.8v7.4M68.7 212.9h-.3v2.4h.3M74.4 218.8h-.4v2.5h.4M75.1 212.9h.3v2.4h-.3M76.1 215.3h8.5M80.7 218.8h.4v2.5h-.4M84.6 212.9v17.6M176.5 216h.8l-.4 1.6zM56.9 229.1v.2M56.9 229.1l-.1 .2"/>
<path d="M56.9 229.2h-.1l.1 .1M67.3 227.2h.1M67.3 227.1l.1 .2M67.4 227.1v.2M67.4 221.3h2.9M67.4 227.1l-.1 .2M77.8 229.2h.1M77.8 229.1l.1 .2M77.8 229.1v.2M77.8 224.4v3.8M77.8 226.8h8.2M77.9 229.1l-.1 .2"/>
<path d="M81.7 221.3h2.9M90 224.4h-.4v2.4h.4M96.3 224.4h.4v2.4h-.4M46.1 242.4h6.2M53.3 242.4h1M55.2 242.4h11.8M56.8 255.7h.1M56.8 255.6l.1 .1M56.9 255.6v.1M56.9 255.6l-.1 .1M67.3 257.7h.1M67.3 257.6l.1 .2"/>
<path d="M67.4 257.6v.2M67.4 257.6l-.1 .2M67.9 242.4h1M69.9 242.4h11.7M77.8 255.7h.1M77.8 255.6l.1 .1M77.8 255.6v.1M77.9 255.6l-.1 .1M82.6 242.4h1M84.6 242.4h6.2"/>
</g>
<path d="M77.8 226.8l1.6-.4v.8z" fill="#231f20"/>
<path d="M77.8 226.8l1.6-.4v.8z" fill="none" stroke="#231f20" stroke-width=".2"/>
<path d="M83.1 226.4l1.5 .4-1.5 .4z" fill="#231f20"/>
<path d="M83.1 226.4l1.5 .4-1.5 .4z" fill="none" stroke="#231f20" stroke-width=".2"/>
<path d="M67.4 221.3l1.5-.4v.7z" fill="#231f20"/>
<path d="M67.4 221.3l1.5-.4v.7z" fill="none" stroke="#231f20" stroke-width=".2"/>
<path d="M83.1 220.9l1.5 .4-1.5 .3z" fill="#231f20"/>
<path d="M83.1 220.9l1.5 .4-1.5 .3z" fill="none" stroke="#231f20" stroke-width=".2"/>
<path d="M56.9 215.3l1.5-.4v.8z" fill="#231f20"/>
<path d="M56.9 215.3l1.5-.4v.8z" fill="none" stroke="#231f20" stroke-width=".2"/>
<path d="M83.1 214.9l1.5 .4-1.5 .4z" fill="#231f20"/>
<g fill="none" stroke="#231f20" stroke-width=".2">
<path d="M76.1 158h15.3M78.6 154.9v3.1M92.4 158h5.4M98.8 158h1M99.3 151.1v5.5M99.3 157.5v1M99.3 158.7v6.3M99.9 158h6.3M107.2 158h11.4M115.5 159.6h3.1M116.2 159.6v3.1M117.7 152.1h-1.5v5.9"/>
<path d="M123 149.7h-.4v2.4h.4M129.3 149.7h.4v2.4h-.4M76.1 164.2h13.1M77.5 160h-.4v2.4h.4M77.5 168.6h-.4v2.4h.4M78.6 164.2v3.1M83.8 160h.4v2.4h-.4M83.8 168.6h.4v2.4h-.4M84.8 169.8h14.5M86.2 162h.1M86.2 162l.1 .1M86.3 163v18.1"/>
<path d="M86.3 178.6h4.1M86.3 162v.1M86.3 162l-.1 .1M90.2 165.2v7.1M95.6 177.4h-.3v2.4h.3M99.3 165.9v6.4M102 177.4h.3v2.4h-.3M103.6 179.4h.8M103.6 178.6h.8M104 178.2v.8M108 178.6h4.3M112.3 162h.1"/>
<path d="M112.3 162l.1 .1M112.3 163v18.1M112.3 162v.1M112.4 162l-.2 .1M83.1 214.9l1.5 .4-1.5 .4z"/>
</g>
<path d="M78.6 164.2l.4 1.5h-.8z" fill="#231f20"/>
<path d="M78.6 164.2l.4 1.5h-.8z" fill="none" stroke="#231f20" stroke-width=".2"/>
<path d="M78.2 156.5h.8l-.4 1.5z" fill="#231f20"/>
<path d="M78.2 156.5h.8l-.4 1.5z" fill="none" stroke="#231f20" stroke-width=".2"/>
<path d="M90.2 169.8l1.5-.3v.7z" fill="#231f20"/>
<path d="M90.2 169.8l1.5-.3v.7z" fill="none" stroke="#231f20" stroke-width=".2"/>
<path d="M97.7 169.5l1.6 .3-1.6 .4z" fill="#231f20"/>
<path d="M97.7 169.5l1.6 .3-1.6 .4z" fill="none" stroke="#231f20" stroke-width=".2"/>
<path d="M86.3 178.6l1.5-.4v.8z" fill="#231f20"/>
<path d="M86.3 178.6l1.5-.4v.8z" fill="none" stroke="#231f20" stroke-width=".2"/>
<path d="M110.8 178.2l1.5 .4-1.5 .4z" fill="#231f20"/>
<path d="M110.8 178.2l1.5 .4-1.5 .4z" fill="none" stroke="#231f20" stroke-width=".2"/>
<path d="M116.2 159.6l.4 1.5h-.8z" fill="#231f20"/>
<path d="M116.2 159.6l.4 1.5h-.8z" fill="none" stroke="#231f20" stroke-width=".2"/>
<path d="M115.8 156.5h.8l-.4 1.5z" fill="#231f20"/>
<g fill="none" stroke="#231f20" stroke-width=".2">
<path d="M115.8 156.5h.8l-.4 1.5zM120.1 254h6.2M127.3 254h.9M129.2 254h11.8M141.9 254h1M143.9 254h11.7M156.6 254h1M158.6 254h6.2M165.7 254h3.3M165.7 255.4h3.3M166.6 255.4v3.1M168.1 250.4h-1.5v3.6"/>
<path d="M173.3 248h-.3v2.4h.3M179.7 248h.3v2.4h-.3"/>
</g>
<path d="M166.2 252.5h.8l-.4 1.5z" fill="#231f20"/>
<path d="M166.2 252.5h.8l-.4 1.5z" fill="none" stroke="#231f20" stroke-width=".2"/>
<path d="M166.6 255.4l.4 1.6h-.8z" fill="#231f20"/>
<path d="M170.6 155.1h9v3.1h-9zM170.6 155.1v3.1h4.4v-3.1M172.1 155.7h2.5l-.9 1.7h-2.6zM173.7 160.2h2.7M166.6 255.4l.4 1.6h-.8z" fill="none" stroke="#231f20" stroke-width=".2"/>
<path d="M172.1 160.2l1.6-.6v1.1z" fill="#231f20"/>
<path d="M172.1 160.2l1.6-.6v1.1z" fill="none" stroke="#231f20" stroke-width=".2"/>
<path d="M176.4 159.6l1.5 .6-1.5 .5z" fill="#231f20"/>
<path d="M167.4 158.2h3.2M176.4 159.6l1.5 .6-1.5 .5zM43.3 256.3h-.4v2.4h.4M49.6 256.3h.4v2.4h-.4M50.6 258.7h3.2M53.8 256.7v4.5M60 256.7v4.5M60 258.7h3" fill="none" stroke="#231f20" stroke-width=".2"/>
<path d="M52.3 258.3l1.5 .4-1.5 .4z" fill="#231f20"/>
<path d="M52.3 258.3l1.5 .4-1.5 .4z" fill="none" stroke="#231f20" stroke-width=".2"/>
<path d="M60 258.7l1.5-.4v.8z" fill="#231f20"/>
<path d="M38.1 187.8v4.2M38.1 190.3h12.2M55.5 189.1h-.3v2.4h.3M61.9 189.1h.3v2.4h-.3M62.9 190.3h13.7M66 185.4h-.4v2.4h.4M72.3 185.4h.4v2.4h-.4M73.3 186.6h3.3M76.6 184.1v7.9M82.8 186.6h3.1M82.8 184.1v7.6M60 258.7l1.5-.4v.8z" fill="none" stroke="#231f20" stroke-width=".2"/>
<path d="M82.8 186.6l1.5-.4v.8z" fill="#231f20"/>
<path d="M82.8 186.6l1.5-.4v.8z" fill="none" stroke="#231f20" stroke-width=".2"/>
<path d="M75.1 186.2l1.5 .4-1.5 .4z" fill="#231f20"/>
<path d="M75.1 186.2l1.5 .4-1.5 .4z" fill="none" stroke="#231f20" stroke-width=".2"/>
<path d="M75.1 189.9l1.5 .4-1.5 .4z" fill="#231f20"/>
<path d="M75.1 189.9l1.5 .4-1.5 .4z" fill="none" stroke="#231f20" stroke-width=".2"/>
<path d="M38.1 190.3l1.5-.4v.8z" fill="#231f20"/>
<path d="M38.1 190.3l1.5-.4v.8zM173.1 187.6h-1.5l-8.7 6.2M173.1 193.7h-1.5l-9.4 1.7M151.9 223.6l8.8 3.4h1.5M138 240.3h13.8" fill="none" stroke="#231f20" stroke-width=".2"/>
<path d="M162.2 195.4l1.5-.6 .1 .7z" fill="#231f20"/>
<path d="M162.2 195.4l1.5-.6 .1 .7z" fill="none" stroke="#231f20" stroke-width=".2"/>
<path d="M163.9 192.6l.5 .7-1.5 .5z" fill="#231f20"/>
<path d="M163.9 192.6l.5 .7-1.5 .5z" fill="none" stroke="#231f20" stroke-width=".2"/>
<path d="M151.9 223.6l1.6 .2-.3 .7z" fill="#231f20"/>
<g fill="none" stroke="#231f20" stroke-width=".2">
<path d="M84 137.7v20.3M95.1 139h-.4v2.4h.4M101.4 139h.4v2.4h-.4M103.5 139.8v.8M114.5 137.7v20.3M66.8 151.4h22.4M67.4 143.6l-.8 2M68.2 156.7h-.3v2.4h.3M68.6 147.5l-.8 1.9M69.3 151.4v4.9M69.3 159.4v4.8M74.1 143.4h-.3v2.4h.3"/>
<path d="M74.2 147.2h-.4v2.4h.4M74.6 156.7h.3v2.4h-.3M80.5 143.4h.3v2.4h-.3M80.5 147.2h.4v2.4h-.4M81.1 144.6h1.6l12.3 10M81.1 148.4h1.6l10.6 6.2M84 140.2h7.1M88.4 144.1h5.2M88.4 141.6v14.8M89.7 147.9h3.9M89.7 145.5v5.4M97.6 142.8h-.3v2.5h.3"/>
<path d="M97.6 146.7h-.3v2.4h.3M103.1 140.2h.8M103.1 141h.8M104 146.7h.3v2.4h-.3M104 142.8h.3v2.5h-.3M105 144.1h5.2M105 147.9h3.8M107.5 140.2h7M108.8 145.5v5.4M110.2 141.6v14.8M112.4 155h-1.6l.8 2M113.1 159.1h9"/>
<path d="M119.6 156v3.1M66.8 164.2h22.4M90.2 174.3h2.7M90.2 165.2v11.5M98.2 173.1h-.4v2.4h.4M104.5 173.1h.4v2.4h-.4M105.5 174.3h2.9M108.4 165.2v11.5M113.5 162h8.6M119.6 162v5.5h1.6M126.4 162.6h-.4v2.4h.4M132.3 162.5h.4v2.5h-.4"/>
<path d="M151.9 223.6l1.6 .2-.3 .7z"/>
<circle cx="67" cy="144.6" r=".69"/>
<circle cx="68.2" cy="148.4" r=".68"/>
<circle cx="110.7" cy="159.4" r="2.52"/>
</g>
<path d="M92.2 153.5l1.1 1.1-1.5-.5z" fill="#231f20"/>
<path d="M92.2 153.5l1.1 1.1-1.5-.5z" fill="none" stroke="#231f20" stroke-width=".2"/>
<path d="M119.6 162l.4 1.6h-.8z" fill="#231f20"/>
<path d="M119.6 162l.4 1.6h-.8z" fill="none" stroke="#231f20" stroke-width=".2"/>
<path d="M107.3 147.5l1.5 .4-1.5 .4z" fill="#231f20"/>
<path d="M107.3 147.5l1.5 .4-1.5 .4z" fill="none" stroke="#231f20" stroke-width=".2"/>
<path d="M89.7 147.9l1.6-.4v.8z" fill="#231f20"/>
<path d="M89.7 147.9l1.6-.4v.8z" fill="none" stroke="#231f20" stroke-width=".2"/>
<path d="M108.7 143.7l1.5 .4-1.5 .3z" fill="#231f20"/>
<path d="M108.7 143.7l1.5 .4-1.5 .3z" fill="none" stroke="#231f20" stroke-width=".2"/>
<path d="M88.4 144.1l1.5-.4v.7z" fill="#231f20"/>
<path d="M88.4 144.1l1.5-.4v.7z" fill="none" stroke="#231f20" stroke-width=".2"/>
<path d="M113 139.8l1.5 .4-1.5 .4z" fill="#231f20"/>
<path d="M113 139.8l1.5 .4-1.5 .4z" fill="none" stroke="#231f20" stroke-width=".2"/>
<path d="M84 140.2l1.6-.4v.8z" fill="#231f20"/>
<path d="M84 140.2l1.6-.4v.8z" fill="none" stroke="#231f20" stroke-width=".2"/>
<path d="M68.9 162.7h.8l-.4 1.5z" fill="#231f20"/>
<path d="M68.9 162.7h.8l-.4 1.5z" fill="none" stroke="#231f20" stroke-width=".2"/>
<path d="M69.3 151.4l.4 1.5h-.8z" fill="#231f20"/>
<path d="M69.3 151.4l.4 1.5h-.8z" fill="none" stroke="#231f20" stroke-width=".2"/>
<path d="M106.8 173.9l1.6 .4-1.6 .4z" fill="#231f20"/>
<path d="M106.8 173.9l1.6 .4-1.6 .4z" fill="none" stroke="#231f20" stroke-width=".2"/>
<path d="M90.2 174.3l1.5-.4v.8z" fill="#231f20"/>
<path d="M90.2 174.3l1.5-.4v.8z" fill="none" stroke="#231f20" stroke-width=".2"/>
<path d="M119.2 157.6h.8l-.4 1.5z" fill="#231f20"/>
<path d="M119.2 157.6h.8l-.4 1.5z" fill="none" stroke="#231f20" stroke-width=".2"/>
<path d="M94 153.3l1 1.3-1.5-.7z" fill="#231f20"/>
<path d="M94 153.3l1 1.3-1.5-.7zM120.6 244.6h1.6l5.3 9.2" fill="none" stroke="#231f20" stroke-width=".2"/>
<path d="M126.4 252.7l.7-.4 .4 1.5z" fill="#231f20"/>
<path d="M8.9 107.4h198.1M139.5 112.3h67.5M139.5 116.9h67.5M139.5 121.5h67.5M139.5 126h67.5M139.5 130.6h67.5M139.5 135.2h67.5M126.4 252.7l.7-.4 .4 1.5z" fill="none" stroke="#231f20" stroke-width=".2"/>
<path d="M121.3 9.1h16.5" fill="none" stroke="#000" stroke-width=".2"/>
<g font-size="4.9" fill="#231f20">
<text x="9.1" y="31.9">REFLOW SOLDERING</text>
<text x="9.1" y="106">MECHANICAL DRAWING</text>
</g>
<g font-size="3.2" fill="#231f20">
<text x="8.9" y="14.3">CUI Inc │ SERIES: SJ-3502-SMT │ DESCRIPTION: MID MOUNT POWER JACK</text>
<text x="164.6" y="14.3">date 06/28/2011 │ page 2 of 3</text>
</g>
<text font-size="2.8" x="74.1" y="8.1">For more information, please visit the product page.</text>
<g font-size="2.8" fill="#231f20">
<text x="8.9" y="114.4">units: mm[inches]</text>
<text x="102.2" y="269">cui.com</text>
</g>
<g font-size="2.3" fill="#231f20">
<text x="167.3" y="115.5">MATERIAL</text>
<text x="189.6" y="115.5">PLATING</text>
<text x="141" y="120.1">terminal 1</text>
<text x="141" y="124.6">terminal 2</text>
<text x="167.3" y="120.1">stainless steel</text>
<text x="167.3" y="124.6">copper alloy</text>
<text x="189.6" y="120.1">silver</text>
<text x="189.6" y="124.6">silver</text>
<text x="141" y="129.2">terminal 3</text>
<text x="167.3" y="129.2">copper alloy</text>
<text x="189.6" y="129.2">silver</text>
<text x="141" y="133.8">plastic</text>
<text x="167.3" y="133.8">PA6T</text>
</g>
<g font-size="2.2" fill="#231f20">
<text x="91.4" y="140.9">9.9</text>
<text x="95.5" y="140.9">0.390</text>
<text x="104.1" y="140.9">0.3</text>
<text x="68.1" y="145.4">3.600</text>
<text x="69.3" y="149.2">4.50</text>
<text x="74.6" y="145.4">0.142</text>
<text x="74.6" y="149.2">0.177</text>
<text x="94" y="148.6">6.2</text>
<text x="94" y="144.8">7.1</text>
<text x="98.1" y="148.6">0.244</text>
<text x="98.1" y="144.8">0.280</text>
<text x="112.7" y="155.6">A</text>
<text x="118.1" y="151.6">0.50</text>
<text x="118.1" y="154.4">(6 PLCS)</text>
<text x="123.4" y="151.6">0.020</text>
<text x="170.6" y="154.4">COPLANARITY</text>
<text x="63.4" y="158.6">4.15</text>
<text x="68.7" y="158.6">0.163</text>
<text x="72.6" y="162">2.00</text>
<text x="78" y="162">0.079</text>
<text x="171.1" y="160.9">-</text>
<text x="175.8" y="157.4">0.1</text>
<text x="178.3" y="160.9">+</text>
<text x="25.5" y="166.4">MODEL NO.</text>
<text x="43.6" y="166.4">SJ-3502-SMT</text>
<text x="121.5" y="167.3">(4 PLCS)</text>
<text x="121.5" y="164.5">0.95</text>
<text x="126.9" y="164.5">0.037</text>
<text x="25.1" y="173.4">SCHEMATIC</text>
<text x="57" y="173.1">3</text>
<text x="57" y="170.2">1</text>
<text x="72.6" y="170.6">2.95</text>
<text x="78" y="170.6">0.116</text>
<text x="121.5" y="169.8">+0.2</text>
<text x="121.5" y="172.2">-0.1</text>
<text x="150.7" y="171.5">SCALE 12 : 1</text>
<text x="152.1" y="169.3">DETAIL A</text>
<text x="57.1" y="177.9">2</text>
<text x="90.8" y="179.3">8.45</text>
<text x="93.3" y="175">5.90</text>
<text x="96.1" y="179.3">0.333</text>
<text x="98.6" y="175">0.232</text>
<text x="104.7" y="179.3">0.3</text>
<text x="143.4" y="182.8">12.7</text>
<text x="148.7" y="182.8">0.500</text>
<text x="50.7" y="191">12.5</text>
<text x="56" y="191">0.492</text>
<text x="61.1" y="187.3">2.00</text>
<text x="66.5" y="187.3">0.079</text>
<text x="134.1" y="187.7">5.6</text>
<text x="138.3" y="187.7">0.220</text>
<text x="173.5" y="189.3">(4 PLCS)</text>
<text x="173.5" y="187.1">3.20X1.30</text>
<text x="173.5" y="195.4">(4 PLCS)</text>
<text x="173.5" y="193.2">2.40X0.50</text>
<text x="103.5" y="201.2">4.20</text>
<text x="108.8" y="201.2">0.165</text>
<text x="137" y="201">1</text>
<text x="147.5" y="201">2</text>
<text x="158.2" y="201">1</text>
<text x="112.1" y="204.8">3.40</text>
<text x="117.5" y="204.8">0.134</text>
<text x="171" y="209">6.10</text>
<text x="176.3" y="209">0.240</text>
<text x="65.1" y="214.8">9.0</text>
<text x="69.2" y="214.8">0.354</text>
<text x="112.1" y="212.5">3.40</text>
<text x="117.5" y="212.5">0.134</text>
<text x="65.9" y="217.6">(2 PLCS)</text>
<text x="70.7" y="220.8">5.6</text>
<text x="74.8" y="220.8">0.220</text>
<text x="103.5" y="216.6">4.20</text>
<text x="108.8" y="216.6">0.165</text>
<text x="137" y="216.9">1</text>
<text x="147.5" y="216.9">3</text>
<text x="158.2" y="216.9">1</text>
<text x="71.6" y="223.6">(2 PLCS)</text>
<text x="86.4" y="226.3">2.2</text>
<text x="90.5" y="226.3">0.087</text>
<text x="118.2" y="224.3">2.2</text>
<text x="119.9" y="227.1">(2 PLCS)</text>
<text x="122.3" y="224.3">0.087</text>
<text x="162.6" y="226.5">2.50X2.10</text>
<text x="52.1" y="232.2">1</text>
<text x="62.4" y="232.2">2</text>
<text x="73" y="232.2">1</text>
<text x="86.4" y="229.1">(2 PLCS)</text>
<text x="101.1" y="230.7">TOLERANCE:</text>
<text x="101.1" y="232.9">X.X ±0.2mm</text>
<text x="139.3" y="229.3">9.0</text>
<text x="140.1" y="232.1">(2 PLCS)</text>
<text x="143.4" y="229.3">0.354</text>
<text x="162.6" y="228.7">(2 PLCS)</text>
<text x="101.1" y="237.2">X.XXX ±0.05mm</text>
<text x="101.1" y="235">X.XX ±0.1mm</text>
<text x="138" y="240">PCB LAYOUT</text>
<text x="113.3" y="245.4">C, 0.55</text>
<text x="139.6" y="242.1">TOP VIEW</text>
<text x="168.5" y="249.9">0.45</text>
<text x="173.8" y="249.9">0.018</text>
<text x="52.1" y="254.2">1</text>
<text x="62.4" y="254.2">3</text>
<text x="72.8" y="254.2">1</text>
<text x="168.5" y="252.7">(4 PLCS)</text>
<text x="38.4" y="258.2">2.00</text>
<text x="41.3" y="261">(6 PLCS)</text>
<text x="43.8" y="258.2">0.079</text>
</g>
<g font-size="1.9" fill="#010202">
<text x="51.2" y="39.8">270</text>
<text x="51.2" y="42.3">260</text>
<text x="51.2" y="45">250</text>
<text x="51.2" y="47.5">240</text>
<text x="51.2" y="51.6">217</text>
<text x="51.2" y="58.1">180</text>
<text x="56.2" y="64.8">120</text>
<text x="51.2" y="68.6">120</text>
<text x="52.4" y="79.1">60</text>
<text x="57.4" y="82.4">50</text>
<text x="49.5" y="87.3">°C</text>
<text x="71.6" y="88.5">70</text>
<text x="87.3" y="88.5">140</text>
<text x="111.9" y="88.5">250</text>
<text x="126.9" y="88.5">340</text>
<text x="140.6" y="88.5">380</text>
<text x="151.9" y="88.5">430</text>
<text x="55.2" y="94.8">Time (second)</text>
<text x="67.6" y="91.3">60</text>
<text x="80.3" y="91.3">120</text>
<text x="93.8" y="91.3">180</text>
<text x="107.4" y="91.3">240</text>
<text x="120.4" y="91.3">300</text>
<text x="133.9" y="91.3">360</text>
<text x="147.3" y="91.3">420</text>
<text x="160.8" y="91.3">480</text>
</g>
</svg>
